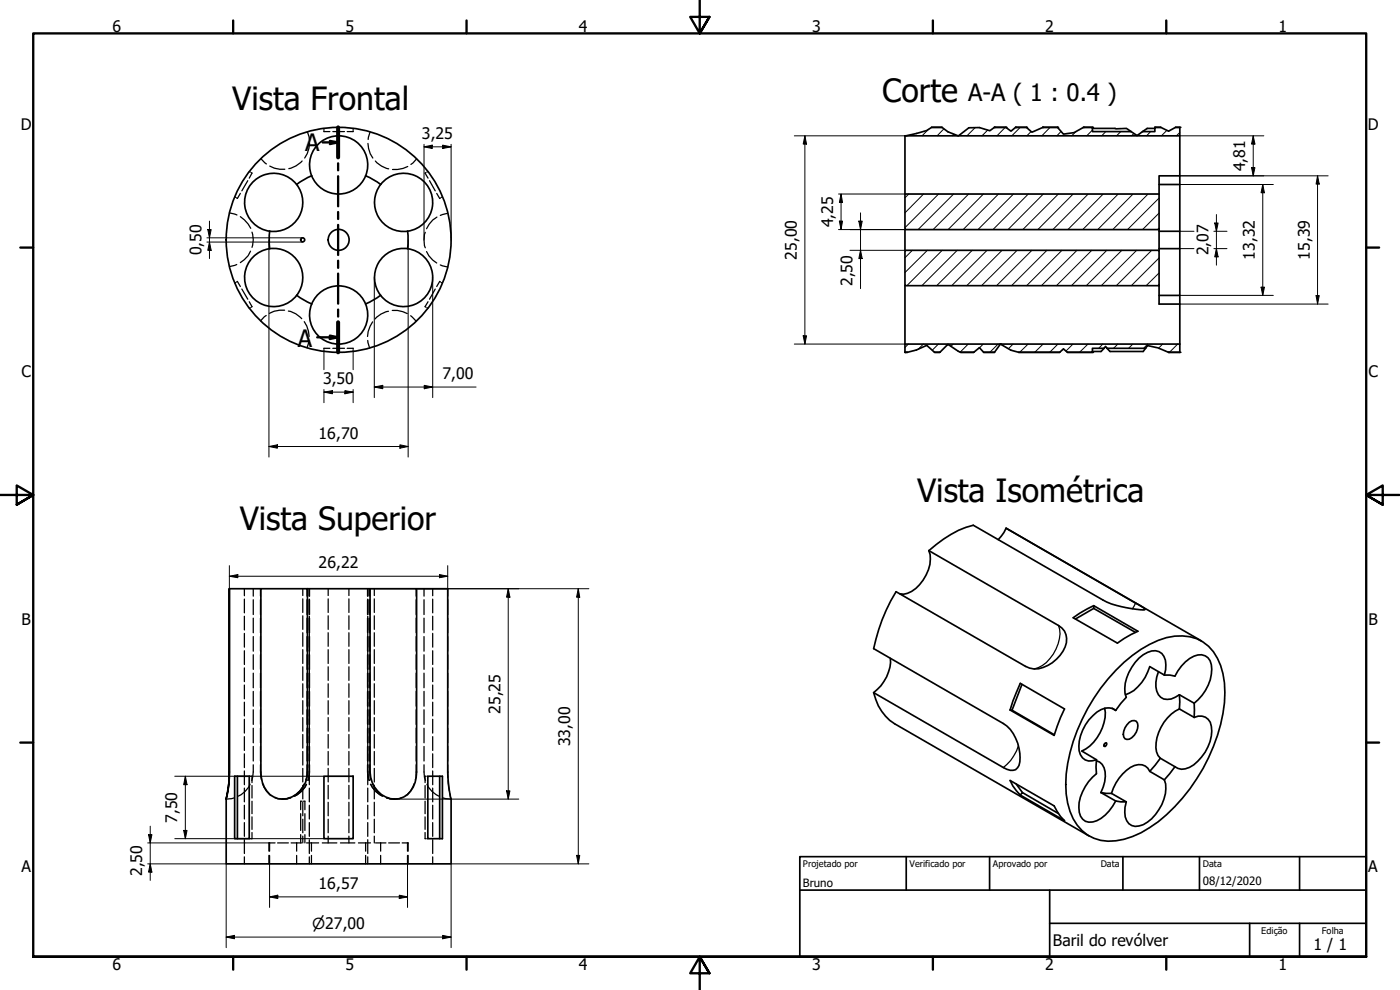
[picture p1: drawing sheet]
<svg xmlns="http://www.w3.org/2000/svg" width="420mm" height="297mm" viewBox="0 0 420 297" stroke-linecap="round" stroke-linejoin="round" font-family="sans-serif">
<!-- layer: Hachura (ISO) -->
<g fill="none" stroke="#000" stroke-width=".3">
<path d="M278.6 38.8l-1.9 2M283.3 38.7l-2.1 2.1M292.6 38.3l-2.4 2.5M296.4 39l-1.7 1.8M301.7 38.2l-2.5 2.6M306.2 38.2l-2.5 2.6M309.4 39.5l-1.2 1.3M315.2 38.2l-2.5 2.6M318.5 39.4l-1.3 1.4M322.9 39.5l-1.3 1.3M327.9 39l-1.8 1.8M331.9 39.5l-1.3 1.3"/>
<path d="M336.4 39.5l-1.3 1.3M345.3 39.5l-1.2 1.3M350.2 39.1l-1.6 1.7M354.1 39.7l-1 1.1M271.7 40.8h.1M272.4 40.6l-.2 .2M272.7 58.2l-1.1 1.2M277.2 58.2l-5.6 5.7M281.7 58.2l-10.1 10.1M286.2 58.2l-10.7 10.7M286.3 40.2l-.5 .6M290.7 58.2l-10.7 10.7"/>
<path d="M295.1 58.2l-10.6 10.7M299.7 58.2l-10.6 10.7M304.2 58.2l-10.7 10.7M308.6 58.2l-10.6 10.7M313.1 58.2l-10.6 10.7M317.6 58.2l-10.6 10.7M322.1 58.2l-10.6 10.7M326.6 58.2l-10.6 10.7M331.1 58.2l-10.6 10.7M335.6 58.2l-10.7 10.7M340 58.2l-10.6 10.7M340.3 40.1l-.7 .7"/>
<path d="M344.6 58.2l-10.7 10.7M347.9 59.4l-9.5 9.5M273.8 75.1l-2.2 2.2M278.3 75.1l-6.7 6.7M282.8 75.1l-10.6 10.6M287.3 75.1l-10.6 10.6M291.8 75.1l-10.7 10.6M296.2 75.1l-10.6 10.6M300.7 75.1l-10.6 10.6M305.2 75.1l-10.6 10.6M309.7 75.1l-10.6 10.6M314.2 75.1l-10.6 10.6"/>
<path d="M318.7 75.1l-10.6 10.6M323.2 75.1l-10.7 10.6M327.7 75.1l-10.6 10.6M332.2 75.1l-10.6 10.6M336.7 75.1l-10.7 10.6M341.1 75.1l-10.6 10.6M345.6 75.1l-10.6 10.6M347.9 68.4l-.5 .5M347.9 63.9l-5 5M347.9 77.4l-8.4 8.3M347.9 81.9l-3.9 3.8M272.6 103.2l-1 1.1"/>
<path d="M277.1 103.2l-1.5 1.6M281.6 103.2l-1.8 1.9M286.1 103.2l-.7 .7M290.6 103.2l-2.4 2.4M295.1 103.2l-1.2 1.2M299.5 103.2l-2.4 2.5M304 103.2l-1.4 1.4M308.5 103.2l-2.5 2.5M313.1 103.2l-2.6 2.5M317.5 103.2l-2.5 2.5M322 103.2l-2.1 2.1M326.5 103.2l-2.5 2.5"/>
<path d="M331 103.2l-1.2 1.3M335.5 103.2l-1.3 1.3M340 103.2l-1.3 1.3M344.4 103.2l-1.2 1.3M348.9 103.2l-1.2 1.2M353.4 103.2l-2.4 2.5"/>
</g>
<!-- layer: Oculto (ISO) -->
<g fill="none" stroke="#000" stroke-width=".38">
<path d="M92.3 39.5l.5 2.3M97.2 38.5v.3M97.2 39.2v.3h1.8M99.9 39.5h3.5M106 38.5v.3M106 39.2v.3h-1.8M111.1 39.6l-.6 2.2M70.4 59l.3 .2M72.1 58l-.9 1.5-.2-.1M74.4 54.2l-1.8 3.1M74.8 51.5l.3 .1M75.4 51.8l.2 .1-.8 1.6"/>
<path d="M78.3 47.6l1.6 1.6M81 49.8l1.4 .7 3.1 .3M90.7 48.3a7.7 7.7 0 0 1-4 2.3M92.9 43l-.7 3.1-.8 1.3M110.4 43l.7 3.2 .8 1.2M112.6 48.3a7.2 7.2 0 0 0 4 2.4M122.4 50l-1.4 .5-1.7 .3h-1.5M125 47.7l-1.7 1.6M127.8 51.8l-.2 .1 .9 1.6M128.4 51.5l-.3 .1M128.9 54.2l1.7 3.1M131.1 58l.9 1.5 .2-.1"/>
<path d="M132.8 59l-.3 .2M68.8 63.9l2.3 .6M71.1 79.4l-2.3 .6M72.1 65l2.4 2.2 .7 1.3M75.2 75.4l-.7 1.3-2.4 2.1M75.6 69.6a7 7 0 0 1 0 4.6M127.6 69.7a7.2 7.2 0 0 0 0 4.6M128 75.5l.7 1.3 1.2 1.2 1.2 .9M131.1 65.1l-1.2 .9-1.9 2.6M132.1 79.5l2.3 .6M134.4 64l-2.3 .6M70.7 84.8l-.3 .1"/>
<path d="M71 84.6l.2-.2 .9 1.6M72.6 86.7l1.8 3.1M74.8 90.5l.8 1.5-.2 .2M75.1 92.3l-.3 .2M79.9 94.7l-1.7 1.6M85.4 93.1h-1.5l-1.7 .3-1.4 .6M86.6 93.3a7.1 7.1 0 0 1 4 2.3M91.3 96.5l.8 1.3 .7 3.2M111.8 96.6l-1.3 2.9-.2 1.5M116.6 93.4a7.1 7.1 0 0 0-4 2.3M117.7 93.1h1.6l2.9 1M123.3 94.7l1.6 1.7"/>
<path d="M128.1 92.3l.3 .2M128.5 90.5l-.9 1.5 .2 .2M130.6 86.7l-1.7 3.1M132.2 84.6l-.2-.2-.9 1.6M132.5 84.8l.3 .1M92.7 102.1l-.6 2.3M97.2 105.1v.4M99 104.5h-1.8v.3M99.9 104.5h3.5M104.2 104.5h1.8v.3M106 105.1v.4M110.4 102.2l.5 2.2"/>
<path d="M73.3 176.6v2.1M73.3 179.8v4.1M76 176.6v2.3M76 179.9v4.5M78.2 176.6v2.3M78.2 179.9v4.5M90.9 176.6v2.1M90.9 179.7v4.1M92.1 176.6v2.3M92.1 179.9v4.5M92.8 176.6v2.3M92.8 179.8v4.6"/>
<path d="M92.9 176.6v2.3M92.9 179.9v4.5M98.5 176.6v2.1M98.5 179.7v4.1M104.7 176.6v2.1M104.7 179.7v4.1M110.3 176.6v2.3M110.3 179.9v4.5M110.4 176.6v2.1M110.4 179.8v4.1M110.4 176.6v2.3M110.4 179.9v4.5"/>
<path d="M110.9 176.6v2.3M110.9 179.9v4.5M112.3 176.6v2.1M112.3 179.7v4.1M124.9 176.6v2.3M124.9 179.9v4.5M127.3 176.6v2.3M127.3 179.9v4.5M129.9 176.6v2.1M129.9 179.8v4.1M134.4 176.6v2.3M134.4 179.9v4.5"/>
<path d="M73.3 184.9v4.1M73.3 190v4.2M73.3 195.2v4.2M76 185.5v4.4M76 191v4.4M76 196.5v4.3M78.2 185.5v4.4M78.2 191v4.4M78.2 196.5v4.3M90.9 184.8v4M90.9 189.9v4M90.9 194.9v4.2"/>
<path d="M92.1 185.5v4.4M92.1 191v4.4M92.1 196.5v4.3M92.8 184.9v5M92.8 190v45.4M92.9 185.5v4.4M92.9 191v4.4M92.9 196.5v4.3M98.5 184.8v4M98.5 189.9v4M98.5 194.9v4.2M104.7 184.8v4"/>
<path d="M104.7 189.9v4M104.7 194.9v4.2M110.3 185.5v4.4M110.3 191v4.4M110.3 196.5v4.3M110.4 184.9v4.1M110.4 190v4.2M110.4 195.2v4.2M110.4 185.5v4.4M110.4 191v4.4M110.4 196.5v4.3M110.9 185.5v4.4"/>
<path d="M110.9 191v4.4M110.9 196.5v4.3M112.3 184.8v4M112.3 189.9v4M112.3 194.9v4.2M124.9 185.5v4.4M124.9 191v4.4M124.9 196.5v4.3M127.3 185.5v4.4M127.3 191v4.4M127.3 196.5v4.3M129.9 184.9v4.1"/>
<path d="M129.9 190v4.2M129.9 195.2v4.2M134.4 185.5v4.4M134.4 191v4.4M134.4 196.5v4.3M73.3 200.4v4.1M73.3 205.5v4.2M73.3 210.7v4.1M73.3 215.8v4.1M76 202v4.4M76 207.4v4.5M76 213v4.3"/>
<path d="M76 218.5v4.4M78.2 202v4.4M78.2 207.4v4.5M78.2 213v4.3M78.2 218.5v4.4M90.9 200.1v4M90.9 205.2v4M90.9 210.2v4.1M90.9 215.3v4.1M92.1 202v4.4M92.1 207.4v4.5M92.1 213v4.3"/>
<path d="M92.1 218.5v4.4M92.9 202v4.4M92.9 207.4v4.5M92.9 213v4.3M92.9 218.5v4.4M98.5 200.1v4M98.5 205.2v4M98.5 210.2v4.1M98.5 215.3v4.1M104.7 200.1v4M104.7 205.2v4M104.7 210.2v4.1"/>
<path d="M104.7 215.3v4.1M110.3 202v4.4M110.3 207.4v4.5M110.3 213v4.3M110.3 218.5v4.4M110.4 200.4v4.1M110.4 205.5v4.2M110.4 210.7v4.1M110.4 215.8v4.1M110.4 202v4.4M110.4 207.4v4.5M110.4 213v4.3"/>
<path d="M110.4 218.5v4.4M110.9 202v4.4M110.9 207.4v4.5M110.9 213v4.3M110.9 218.5v4.4M112.3 200.1v4M112.3 205.2v4M112.3 210.2v4.1M112.3 215.3v4.1M124.9 202v4.4M124.9 207.4v4.5M124.9 213v4.3"/>
<path d="M124.9 218.5v4.4M127.3 202v4.4M127.3 207.4v4.5M127.3 213v4.3M127.3 218.5v4.4M129.9 200.4v4.1M129.9 205.5v4.2M129.9 210.7v4.1M129.9 215.8v4.1M134.4 202v4.4M134.4 207.4v4.5M134.4 213v4.3"/>
<path d="M134.4 218.5v4.4M70.4 239.4l-2.5 .4M73.3 221v4.2M73.3 226.2v4.1M73.3 231.3v4.1M73.3 236.5v4.1M74.8 232.9h.3M75.1 235.3a7.3 7.3 0 0 1-3.6 3.6M75.4 232.9h.2v1.9M75.6 235.7v3.7M76 229.5v2.1l-.4 2.6M76 224v4.3"/>
<path d="M78.2 229.5v2.1l.3 2.4M78.2 224v4.3M78.7 235.1a7.2 7.2 0 0 0 2.7 3.6M82.4 239.3l2.2 .5M87.1 239.3l-2.5 .5M87.2 239.4l-2.6 .4M87.3 239.4l-2.5 .4M90.9 220.4v4.1M90.9 225.5v4M90.9 230.6v4M90.9 235.6v4.1M91.3 235.2a7.3 7.3 0 0 1-3.2 3.5"/>
<path d="M91.9 235.3a7.3 7.3 0 0 1-3.6 3.6M92 235.3a7.3 7.3 0 0 1-3.5 3.6M92.1 229.5l-.1 3.7-.2 .8M92.1 224v4.3M92.8 231.6l-.4 2.6M92.8 236.5v4.1M92.9 229.5l-.1 3.7-.3 1M92.9 224v4.3M98.5 220.4v4.1M98.5 225.5v4M98.5 230.6v4M98.5 235.6v4.1"/>
<path d="M104.7 220.4v4.1M104.7 225.5v4M104.7 230.6v4M104.7 235.6v4.1M110.3 229.5l.1 3.7 .3 1M110.3 224v4.3M110.4 221v4.2M110.4 226.2v4.1M110.4 231.3v4.1M110.4 236.5v4.1M110.4 229.5l.2 3.7 .3 1M110.4 224v4.3"/>
<path d="M110.9 229.5l.2 3.7 .2 .8M110.9 224v4.3M111.2 235.3a7.3 7.3 0 0 0 3.5 3.6M111.3 235.3a7.3 7.3 0 0 0 3.6 3.6M111.8 235.2a8.3 8.3 0 0 0 3.1 3.5M112.3 220.4v4.1M112.3 225.5v4M112.3 230.6v4M112.3 235.6v4.1M116 239.4l2.4 .4M116 239.4l2.6 .4M116.1 239.3l2.3 .5"/>
<path d="M120.6 239.3l-2.2 .5M124.3 235.1a6.4 6.4 0 0 1-2.6 3.6M124.9 229.5l-.2 4.5M124.9 224v4.3M127.3 229.5l.1 3.7 .3 1M127.3 224v4.3M127.6 235.7v3.7M127.8 232.9h-.2v1.9M128.1 235.3a7.3 7.3 0 0 0 3.6 3.6M128.1 232.9h.3M129.9 221v4.2M129.9 226.2v4.1"/>
<path d="M129.9 231.3v4.1M129.9 236.5v4.1M134.4 229.5v3.8M134.4 224v4.3M134.5 234.1l.4 3.2M135 238.2l.4 1.6-2.6-.4M73.3 241.6v4.1M73.3 246.8v4.1M73.3 252v4.1M73.3 257.1v2.1M74.8 251.6h.3M75.6 249.8v1.8h-.2"/>
<path d="M75.6 240.4v3.7M75.6 245.1v3.7M80.7 256.7v2.5M80.9 252.9v2.5M80.9 256.7v2.5M82.5 252.9h-1.8v2.5M83.3 252.9h3.3M87.4 252.9h3.1M89 252.9v2.5M89 256.7v2.5M90.2 244.1v5.1M90.2 250.4v2.5"/>
<path d="M90.7 240.4h-.5v2.5M90.9 240.7v4.1M90.9 245.8v4.1M90.9 250.9v2M91.1 240.4h.4v2.5M91.5 244.1v5.1M91.5 250.4v2.5M92 252.9h3.6M92.8 241.6v4.1M92.8 246.8v4.1M92.8 252v4.1M92.8 257.1v2.1"/>
<path d="M93.5 252.9v2.5M93.5 256.7v2.5M96.7 252.9h4.4M98.5 240.7v4.1M98.5 245.8v4.1M98.5 250.9v2M102.2 252.9h4.3M104.7 240.7v4.1M104.7 245.8v4.1M104.7 250.9v2M107.6 252.9h3.6M109.7 252.9v2.5"/>
<path d="M109.7 256.7v2.5M110.4 241.6v4.1M110.4 246.8v4.1M110.4 252v4.1M110.4 257.1v2.1M112.3 240.7v4.1M112.3 245.8v4.1M112.3 250.9v2M112.7 252.9h3.1M114.2 252.9v2.5M114.2 256.7v2.5M116.6 252.9h3.3"/>
<path d="M120.7 252.9h1.8v2.5M122.3 252.9v2.5M122.3 256.7v2.5M122.5 256.7v2.5M127.6 249.8v1.8h.2M127.6 240.4v3.7M127.6 245.1v3.7M128.1 251.6h.3M129.9 241.6v4.1M129.9 246.8v4.1M129.9 252v4.1M129.9 257.1v2.1"/>
</g>
<g fill="none" stroke="#000" stroke-width=".51">
<path d="M279.6 38.2h3.1M298.4 38.2h3.5M304.8 38.2h3.2M312.9 38.2h4.5M327.9 38.2h-2.7h2.7v1.3h11.6M327.9 38.5h6.7M344.3 38.5h2.3M346.6 38.2h1.8h-1.8v1.3h-3.7M354.1 38.2h-1.3h1.3v2.6h-66.4M93.5 52.7l-2.6 1.4-1.9 1.2M109.7 52.7l2 1 2.5 1.6M271.6 58.2h76.3v10.7h-76.3z"/>
<path d="M271.7 40.8l-.1 17.4M271.9 40.8h15.6M347.9 55.4h6.2M354.1 55.4v-2.6h-6.2v5.4M354.1 40.8v12M354.1 55.4v47.8M80.9 69.4l-.1 2.9 .1 2.2M122.3 69.4l.2 2.2-.2 3M271.6 75.1h76.3v10.6h-76.3zM271.6 68.9v6.2M347.9 68.9v6.2M347.9 74.6h6.2"/>
<path d="M347.9 69.4h6.2M89 88.6l2.5 1.6 2 1M114.2 88.6l-1.8 1.2-2.7 1.4M271.6 85.7v17.5M347.9 85.7v5.5h6.2M347.9 88.6h6.2M280.5 105.7h1.6M288.3 105.7h3.9M295.2 105.7h3.2M305.8 105.7h12.2M327.9 105.5h2.6M331.3 104.5h-3.4v1.2h-7.5h7.5"/>
<path d="M332.2 104.5h11.6M333.1 105.5h10M354.1 103.2v2.5h-3.4h3.4M354.1 103.2h-82.5v2.5h.7M301.9 158.5l-.6 1.3-1.7 2.1M301.9 158.5l.4 .2M301.9 158.5l58.7 33.8M68.8 176.6v55zM68.8 176.6h9.5M78.3 176.6h14v55a7.8 7.8 0 0 1-8.9 8 7.6 7.6 0 0 1-5.1-8zM92.3 176.6h18.8M111.1 176.6h13.9v55a7.3 7.3 0 0 1-6.4 8.2 8.1 8.1 0 0 1-7.5-8.2z"/>
<path d="M125 176.6h9.4v55a34.5 34.5 0 0 0 1 8.2v19.4h-67.5v-19.4M278.8 165.2l38.9 22.5a5.1 5.1 0 0 1 1.3 7.7 10.7 10.7 0 0 1-8.7 5.3l-2.5-.8-38.9-22.4a52.8 52.8 0 0 0-6.7 17.1l38.9 22.5a12.4 12.4 0 0 1 4.7 12.6 2.38 2.38 0 0 1-3.7 1.1l-39.9-23M278.8 165.2a9.6 9.6 0 0 1-1.7 8.8 9 9 0 0 1-6 4.3l-1-.1M278.8 165.2a31.8 31.8 0 0 1 13.3-7.6l38.9 22.4a29.2 29.2 0 0 0 12.7 2.9l-1-.9-1.9-1M267.2 197.5a12.2 12.2 0 0 1-5 10.3M328.2 181.7l-4.1 2.2-2 1.4 13.2 7.7 2.1-1.4 4.1-2.2-13.3-7.7v.8l12.5 7.2M328.2 182.5l-5.4 3.2M262.2 207.8a14.6 14.6 0 0 0 6.3 9.4l58.3 33.6M303.1 213l.6 .1 12.7 7.4M306.2 205l13.3 7.7-1.2 2.6-1.9 5.3-13.3-7.6 .9-2.6zM306.7 205.3l-3 7.8M331.5 212.5a12.9 12.9 0 0 1-6.8 12.8l4.4 2.7"/>
<path d="M333.8 212.5l1 .7M334.8 213.2a4.4 4.4 0 0 0-5.6 .5 13.4 13.4 0 0 0-5.4 11.5 3.5 3.5 0 0 0 5.3 2.8M334.9 201.1a34.6 34.6 0 0 1 15.2-9.8 12.9 12.9 0 0 1 14.1 4.3 22.4 22.4 0 0 1 3.3 15.3 53.6 53.6 0 0 1-22.5 37.4 20.4 20.4 0 0 1-14.7 3.8 13.1 13.1 0 0 1-9.9-11.1 41 41 0 0 1 4.3-25.1 56 56 0 0 1 10.2-14.8zM338.9 216.7l.8-.4 .7-.1a1.7 1.7 0 0 1 1 2.5 4 4 0 0 1-3.2 3.2 1.7 1.7 0 0 1-1-2.5l.4-1zM347.7 201.5a6.8 6.8 0 0 0 .7 7.7 4 4 0 0 0 4.3 0l1.2-.7M349.4 202.6a7 7 0 0 0-.7-6.5 3.7 3.7 0 0 0-4.3-.3 13.2 13.2 0 0 0-6.8 12.2l.4 1.2-3.2 4M349.4 202.6h1.7l1.5 .3a11.2 11.2 0 0 1 6.9-6.4 3.3 3.3 0 0 1 4 2.9 13 13 0 0 1-5.1 11.6M349.4 202.6l-4.3-2.6a12.7 12.7 0 0 1-7.3 8.5M353.9 208.5v4.2M353.9 212.7a12.8 12.8 0 0 0-6.8 12.9l.4 1.1 .7 .8-3.1 3.9a3.7 3.7 0 0 0-5.8-1.2 14.1 14.1 0 0 0-5.7 7.8M353.9 212.7l4.5 2.6M353.9 208.5l4.5 2.5"/>
<path d="M358.4 211v4.3M358.4 215.3a3.4 3.4 0 0 1 5.1 2.6 12.6 12.6 0 0 1-7.8 12.8l-1.1 .1-1.1-.2-.9-.6M68.8 231.6a31.6 31.6 0 0 1-.9 8.2l.8-5.1zM70.4 232.9h4.4v18.7h-4.4zM71.2 232.9v18.7M97.2 232.9h8.8v18.7h-8.8zM128.4 232.9h4.4v18.7h-4.4zM132 232.9v18.7M303.1 234.2l13.3 7.6 1.9 3.2 1.2 1.2-13.3-7.6-2.2-2.8zM305 235.3l1.8 2.5M306.2 238.6l.6-.8 10.8 6.3M329.1 228v4.1a13.2 13.2 0 0 0-5.2 11.7 3.4 3.4 0 0 0 5.3 2.4 12.3 12.3 0 0 0 5.6-5.9"/>
<path d="M329.1 228.3a4 4 0 0 1 2.6 4.7l-.2 1.6-1.1 3.2M330.4 237.8l3.2 .2M330.4 237.8l4.4 2.5M331.4 223.3l.6-.4 .2 .3-.5 .8h-.3l-.1-.3zM333.6 238l4.4 2.6M345.1 231.4l4.3 2.6M348.2 227.5l4.4 2.5M349.4 234a10.8 10.8 0 0 1-2.6 10.4 6.8 6.8 0 0 1-7.1 3.3 4.1 4.1 0 0 1-2.1-4l.4-3.1M352.6 230l-3.2 4M334.8 240.3l3.2 .3"/>
<circle cx="101.6" cy="49.5" r="8.7"/>
<circle cx="82.1" cy="60.7" r="8.7"/>
<circle cx="90.8" cy="72" r=".6"/>
<circle cx="101.6" cy="72" r="3.1"/>
<circle cx="101.6" cy="72" r="33.8"/>
<circle cx="121.1" cy="60.7" r="8.7"/>
<circle cx="82.1" cy="83.3" r="8.7"/>
<circle cx="101.6" cy="94.5" r="8.7"/>
<circle cx="121.1" cy="83.3" r="8.7"/>
</g>
<path d="M317.7 187.7a10.5 10.5 0 0 1-2.6 9.9 8.4 8.4 0 0 1-4.7 3.1M340.8 181l-.9 1.7M305.6 223.8a13.8 13.8 0 0 1-4.5 6.5" fill="none" stroke="#000" stroke-width=".38"/>
<!-- layer: Oculto (ISO) -->
<circle cx="135.4" cy="239.8" r=".19" fill="#000"/>
<!-- layer: Linha tracejada (ISO) -->
<g fill="none" stroke="#000" stroke-width=".51">
<path d="M279.6 38.2l-1.5 1-6.5 1.6M282.7 38.2l1.8 1.3 3 1.3 3.3-2.5h3.1l3.2 .9 1.3-1M301.9 38.2l1.5 1.2 1.4-1.2M308 38.2l1.7 1.5 3.2-1.5M317.4 38.2l1.8 2 3.1-.4 2.9-1.6M334.6 38.5h3.5l3.1 2.2 3.1-2.2M348.4 38.2l2.3 1.2 2.1-1.2M272.3 105.7l2.7-.7 3.1-1.4 2.4 2.1M282.1 105.7l2.4-2.4 3.8 2.4M292.2 105.7l1.7-1.4 1.3 1.4M298.4 105.7l1.8-2.5 3.2 1.9 2.4 .6M318 105.7l1.2-1 1.2 1"/>
<path d="M330.5 105.5l1.3-1.6 1.3 1.6M343.1 105.5l1.3-1.8 3.1 .7 3.2 1.3"/>
</g>
<g fill="#000">
<circle cx="298.4" cy="38.2" r=".25"/>
<circle cx="301.9" cy="38.2" r=".25"/>
<circle cx="304.8" cy="38.2" r=".25"/>
<circle cx="308" cy="38.2" r=".25"/>
<circle cx="312.9" cy="38.2" r=".25"/>
<circle cx="317.4" cy="38.2" r=".25"/>
<circle cx="325.2" cy="38.2" r=".25"/>
<circle cx="300.2" cy="103.2" r=".25"/>
<circle cx="350.7" cy="105.7" r=".25"/>
</g>
<g fill="#000">
<circle cx="327.9" cy="38.2" r=".25"/>
<circle cx="346.6" cy="38.2" r=".25"/>
<circle cx="354.1" cy="38.2" r=".25"/>
<circle cx="271.6" cy="105.7" r=".25"/>
<circle cx="327.9" cy="105.7" r=".25"/>
<circle cx="354.1" cy="105.7" r=".25"/>
</g>
<!-- layer: Linha de corte  (ISO) -->
<g fill="none" stroke="#000" stroke-width=".7">
<path d="M101.5 38.2v9M96.8 42.7h4.7l-2.5 .5M99 42.3l2.5 .4M101.5 49v2.1M101.5 52.9v9M101.5 63.6v2.1M101.5 67.5v9M101.5 78.2v2.2M101.5 82.1v9M101.5 92.9v2.1M101.5 96.7v9M95.2 101.2h6.3"/>
<path d="M99 100.7l2.5 .5-2.5 .5z"/>
</g>
<path d="M101.5 38.2v9M101.5 96.7v9" fill="none" stroke="#000" stroke-width="1.2"/>
<path d="M99 100.7l2.5 .5-2.5 .5z" fill-rule="evenodd" fill="#000"/>
<!-- layer: Borda (ISO) -->
<g fill="none" stroke="#000" stroke-width=".7">
<path d="M70 6.1v3.9M140 6.1v3.9M210 0v10l-2.9-4.9h5.8l-2.9 4.9 2.9-4.9M280 6.1v3.9M350 6.1v3.9M6.1 74.3h3.9M410 74.3h3.9M0 148.5h10l-5-2.8v5.7l5-2.9-5 2.9M420 148.5h-10l5-2.8v5.7l-5-2.9 5 2.9M6.1 222.8h3.9M410 222.8h3.9M10 287.1v-277.1h400v277.1h-400h400"/>
<path d="M70 287.1v3.8M140 287.1v3.8M212.9 292l-2.9-4.9 2.9 4.9h-5.8l2.9-4.9v9.9M280 287.1v3.8M350 287.1v3.8"/>
</g>
<path d="M240 257h170v30.1h-170zM272 257v10.1M297 257v10.1M337 257v10.1M360 257v10.1M390 257v10.1M240 267.1h170M315 277h95M315 267.1v20M375 277v10.1M390 277v10.1" fill="none" stroke="#000" stroke-width=".51"/>
<g fill="none" stroke="#000" stroke-width=".3">
<path d="M127.3 44.1l2.4-.6v1.1zM127.3 44.1h8.1M127.3 43.3v28.8M132.8 43.5l2.6 .6-2.6 .5zM135.4 43.3v28.8M238.4 40.8h33.5M241.6 40.8l.5 2.4h-1.1zM241.6 40.8v62.4M251.7 58.2h19.9M252.4 58.2l.5 2.6h-1zM252.4 58.2v10.7M354.1 40.8h25.2"/>
<path d="M354.1 55.4h28M354.1 52.8h44.5M375.6 50.3h1l-.5 2.5zM376.1 40.8l.5 2.4h-1zM376.1 40.8v12M379 55.4l.5 2.4h-1zM379 55.4v33.2M395.4 52.8l.5 2.4h-.9zM395.4 52.8v38.4M62.1 71.4h28.8M62.1 72.6h28.8M62.4 68.9h1l-.5 2.5z"/>
<path d="M62.9 72.6l.5 2.5h-1zM62.9 66.3v11.3M80.7 72v65.1M122.5 72v65.1M251.7 68.9h19.9M251.9 66.3h1l-.5 2.6zM255.1 75.1h16.5M257.7 66.3h1.1l-.5 2.6zM258.3 75.1l.5 2.5h-1.1zM258.3 63.9v22.7M354.1 74.6h4.2M354.1 69.4h4.2"/>
<path d="M364.3 74.6h3.9M364.3 69.4h3.9M364.6 66.9h1l-.5 2.5zM365.1 74.6l.5 2.5h-1zM365.1 64.4v15.2M112.3 83.2v36.1M129.9 83.2v36.1M354.1 88.6h28M354.1 91.2h44.5M378.5 86.2h1l-.5 2.4zM395 88.7h.9l-.5 2.5zM97.2 117.7l2.6-.5v1z"/>
<path d="M97.2 117.7h8.8M97.2 105.5v5.4M97.2 116.9v3.9M103.5 117.2l2.5 .5-2.5 .5zM106 105.5v5.4M106 116.9v3.9M112.3 116.1l2.6-.5v1zM112.3 116.1h30.6M127.3 115.6l2.6 .5-2.6 .5zM238.4 103.2h33.2M241 100.8h1.1l-.5 2.4zM80.7 134l2.5-.5v1z"/>
<path d="M80.7 134h41.8M120 133.5l2.5 .5-2.5 .5zM68.8 172.9l2.6-.5v.9zM68.8 172.9h65.6M68.8 169.7v6.9M111.1 176.6h65.6M131.9 172.4l2.5 .5-2.5 .4zM134.4 169.7v6.9M152.5 176.6l.5 2.6h-1zM152.5 176.6v63.2M173.5 176.6l.5 2.6h-1zM173.5 176.6v82.6"/>
<path d="M52.5 232.9h44.7M55.6 232.9l.5 2.5h-1zM55.6 232.9v18.7M118.6 239.8h37.1M152 237.3h1l-.5 2.5zM44.3 259.2h23.6v25.1M44.3 252.9h36.6M44.6 250.4h1l-.5 2.5zM45.1 259.2l.5 2.5h-1zM45.1 247.9v16.2M52.5 251.6h44.7M55.1 249.2h1l-.5 2.4z"/>
<path d="M80.9 259.2v13.1M122.3 259.2v13.1M173 256.7h1l-.5 2.5zM176.7 259.2h-41.3v25.1M80.9 269.1l2.5-.5v1zM80.9 269.1h41.4M119.8 268.6l2.5 .5-2.5 .5zM67.9 281.2l2.5-.5v1zM67.9 281.2h67.5M132.8 280.7l2.6 .5-2.6 .5z"/>
</g>
<g fill="#000">
<path d="M127.3 44.1l2.4-.6v1.1z" fill-rule="evenodd"/>
<path d="M132.8 43.5l2.6 .6-2.6 .5z" fill-rule="evenodd"/>
<path d="M241.6 40.8l.5 2.4h-1.1z" fill-rule="evenodd"/>
<path d="M375.6 50.3h1l-.5 2.5z" fill-rule="evenodd"/>
<path d="M376.1 40.8l.5 2.4h-1z" fill-rule="evenodd"/>
<path d="M379 55.4l.5 2.4h-1z" fill-rule="evenodd"/>
<path d="M395.4 52.8l.5 2.4h-.9z" fill-rule="evenodd"/>
<path d="M62.4 68.9h1l-.5 2.5z" fill-rule="evenodd"/>
<path d="M62.9 72.6l.5 2.5h-1z" fill-rule="evenodd"/>
<path d="M251.9 66.3h1l-.5 2.6z" fill-rule="evenodd"/>
<path d="M252.4 58.2l.5 2.6h-1z" fill-rule="evenodd"/>
<path d="M257.7 66.3h1.1l-.5 2.6z" fill-rule="evenodd"/>
<path d="M258.3 75.1l.5 2.5h-1.1z" fill-rule="evenodd"/>
<path d="M364.6 66.9h1l-.5 2.5z" fill-rule="evenodd"/>
<path d="M365.1 74.6l.5 2.5h-1z" fill-rule="evenodd"/>
<path d="M378.5 86.2h1l-.5 2.4z" fill-rule="evenodd"/>
<path d="M395 88.7h.9l-.5 2.5z" fill-rule="evenodd"/>
<path d="M97.2 117.7l2.6-.5v1z" fill-rule="evenodd"/>
<path d="M103.5 117.2l2.5 .5-2.5 .5z" fill-rule="evenodd"/>
<path d="M112.3 116.1l2.6-.5v1z" fill-rule="evenodd"/>
<path d="M127.3 115.6l2.6 .5-2.6 .5z" fill-rule="evenodd"/>
<path d="M241 100.8h1.1l-.5 2.4z" fill-rule="evenodd"/>
<path d="M80.7 134l2.5-.5v1z" fill-rule="evenodd"/>
<path d="M120 133.5l2.5 .5-2.5 .5z" fill-rule="evenodd"/>
<path d="M68.8 172.9l2.6-.5v.9z" fill-rule="evenodd"/>
<path d="M131.9 172.4l2.5 .5-2.5 .4z" fill-rule="evenodd"/>
<path d="M152.5 176.6l.5 2.6h-1z" fill-rule="evenodd"/>
<path d="M173.5 176.6l.5 2.6h-1z" fill-rule="evenodd"/>
<path d="M55.6 232.9l.5 2.5h-1z" fill-rule="evenodd"/>
<path d="M152 237.3h1l-.5 2.5z" fill-rule="evenodd"/>
<path d="M44.6 250.4h1l-.5 2.5z" fill-rule="evenodd"/>
<path d="M55.1 249.2h1l-.5 2.4z" fill-rule="evenodd"/>
<path d="M173 256.7h1l-.5 2.5z" fill-rule="evenodd"/>
<path d="M45.1 259.2l.5 2.5h-1z" fill-rule="evenodd"/>
<path d="M80.9 269.1l2.5-.5v1z" fill-rule="evenodd"/>
<path d="M119.8 268.6l2.5 .5-2.5 .5z" fill-rule="evenodd"/>
<path d="M67.9 281.2l2.5-.5v1z" fill-rule="evenodd"/>
<path d="M132.8 280.7l2.6 .5-2.6 .5z" fill-rule="evenodd"/>
</g>
<g font-size="9.6">
<text x="69.7" y="33.1">Vista Frontal</text>
<text x="264.7" y="30.5">Corte</text>
<text x="275.3" y="150.5">Vista Isométrica</text>
<text x="71.9" y="159">Vista Superior</text>
</g>
<g font-size="7.2">
<text x="290.5" y="30.3">A-A ( 1 : 0.4 )</text>
<text x="91.6" y="45.2">A</text>
<text x="89.3" y="104.1">A</text>
</g>
<g font-size="4.8">
<text x="33.7" y="9.6">6</text>
<text x="103.7" y="9.6">5</text>
<text x="173.7" y="9.6">4</text>
<text x="243.7" y="9.6">3</text>
<text x="313.7" y="9.6">2</text>
<text x="383.7" y="9.6">1</text>
<text x="6.2" y="38.9">D</text>
<text x="126.6" y="41.6">3,25</text>
<text x="410.5" y="38.9">D</text>
<text x="373.7" y="51.4" transform="rotate(-90 373.7 51.4)">4,81</text>
<text x="250" y="68.2" transform="rotate(-90 250 68.2)">4,25</text>
<text x="60.5" y="76.6" transform="rotate(-90 60.5 76.6)">0,50</text>
<text x="239.1" y="78" transform="rotate(-90 239.1 78)">25,00</text>
<text x="362.6" y="76.6" transform="rotate(-90 362.6 76.6)">2,07</text>
<text x="376.6" y="78" transform="rotate(-90 376.6 78)">13,32</text>
<text x="393.1" y="78" transform="rotate(-90 393.1 78)">15,39</text>
<text x="255.8" y="85.8" transform="rotate(-90 255.8 85.8)">2,50</text>
<text x="6.4" y="113.1">C</text>
<text x="132.8" y="113.7">7,00</text>
<text x="410.7" y="113.1">C</text>
<text x="97" y="115.3">3,50</text>
<text x="95.6" y="131.6">16,70</text>
<text x="95.6" y="170.5">26,22</text>
<text x="6.4" y="187.4">B</text>
<text x="410.7" y="187.4">B</text>
<text x="150.2" y="214.2" transform="rotate(-90 150.2 214.2)">25,25</text>
<text x="171.1" y="223.9" transform="rotate(-90 171.1 223.9)">33,00</text>
<text x="53.2" y="246.9" transform="rotate(-90 53.2 246.9)">7,50</text>
<text x="6.4" y="261.7">A</text>
<text x="42.7" y="262.9" transform="rotate(-90 42.7 262.9)">2,50</text>
<text x="410.7" y="261.7">A</text>
<text x="95.6" y="266.7">16,57</text>
<text x="316" y="284">Baril do revólver</text>
<text x="394.2" y="285">1 / 1</text>
<text x="33.7" y="290.9">6</text>
<text x="103.7" y="290.9">5</text>
<text x="173.7" y="290.9">4</text>
<text x="243.7" y="290.9">3</text>
<text x="313.7" y="290.9">2</text>
<text x="383.7" y="290.9">1</text>
</g>
<text font-size="4.6" x="93.7" y="278.8">⌀27,00</text>
<g font-size="3.4">
<text x="241" y="266">Bruno</text>
<text x="361" y="265.5">08/12/2020</text>
</g>
<g font-size="2.7">
<text x="241" y="260.1">Projetado por</text>
<text x="273" y="260.1">Verificado por</text>
<text x="298" y="260.1">Aprovado por</text>
<text x="330.3" y="260">Data</text>
<text x="361" y="260">Data</text>
<text x="378.5" y="280.2">Edição</text>
<text x="396.7" y="280.1">Folha</text>
</g>
</svg>
